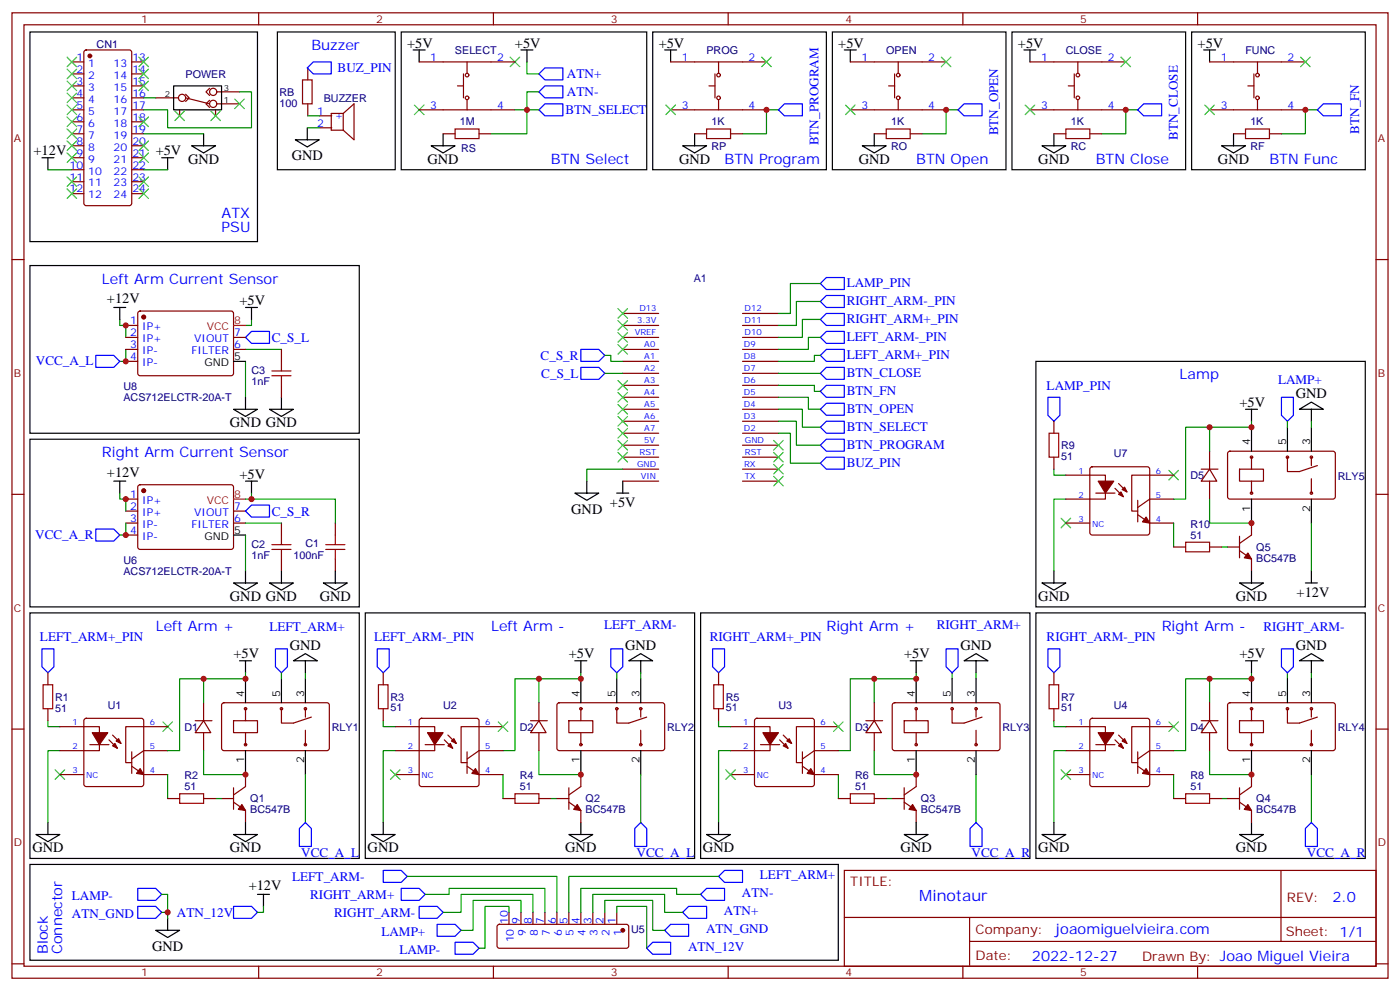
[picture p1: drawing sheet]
<svg xmlns="http://www.w3.org/2000/svg" width="412mm" height="292mm" viewBox="0 0 412 292" stroke-linecap="round" stroke-linejoin="round" font-family="sans-serif">
<g fill="none" stroke="#870000" stroke-width=".35">
<path d="M3.5 3.8h405.4v284.3h-405.4zM7.1 7.3h398.2v277.3h-398.2zM21.2 18.2h3.5M24.9 14.9l.5-.2h12.7l.7 .4v44.8l-.5 .6-12.9 .1-.7-.5v-44.7zM38.8 18.2h3.5M76.2 3.8v3.5M123.5 18.2h28.2M137.6 18.2v3.2M145.3 3.8v3.5M197.6 18.2h28.2M211.7 18.2v3.2M214.5 3.8v3.5"/>
<path d="M250.5 18.2h28.2M264.6 18.2v3.2M283.6 3.8v3.5M303.4 18.2h28.2M317.5 18.2v3.2M352.8 3.8v3.5M356.3 18.2h28.2M370.4 18.2v3.2M21.2 21.8h3.5M21.2 25.3h3.5M21.2 28.8h3.5M21.2 32.3h3.5"/>
<path d="M21.2 35.9h3.5M21.2 39.4h3.5M38.8 21.8h3.5M38.8 25.3h3.5M38.8 28.8h3.5M38.8 32.3h3.5M38.8 35.9h3.5M38.8 39.4h3.5M45.9 28.8h6.7M52.9 32.3v1.8M54.7 27.8l1 1-1 1.1M54.7 28.8l7 1.8"/>
<path d="M61.7 29.5l-1 1.1 1 1M61.7 26l-1 1.1 1 1M63.5 32.3v1.8M63.9 30.6h6.7M63.9 27.1h6.7M90.7 20v3.5M90.7 30.6v3.5M94.2 34.1h3.5M94.2 37.6h3.5M101.1 33.4l3.2-2.8v10.6l-3.2-2.9M101.1 33.4v4.9M101.1 33.4h-3.5v4.9h3.5"/>
<path d="M123.5 32.3h28.2M130.5 39.4h3.6M134.8 25.3h1.7M136.5 21.8v7M137.6 29.5v2.8M141.1 39.4h3.5M197.6 32.3h28.2M204.6 39.4h3.5M208.8 25.3h1.8M210.6 21.8v7M211.7 29.5v2.8M215.2 39.4h3.5"/>
<path d="M250.5 32.3h28.2M257.5 39.4h3.6M261.8 25.3h1.7M263.5 21.8v7M264.6 29.5v2.8M268.1 39.4h3.5M303.4 32.3h28.2M310.4 39.4h3.6M314.7 25.3h1.7M316.4 21.8v7M317.5 29.5v2.8M321 39.4h3.6"/>
<path d="M356.3 32.3h28.2M363.4 39.4h3.5M367.6 25.3h1.8M369.4 21.8v7M370.4 29.5v2.8M373.9 39.4h3.6M21.2 42.9h3.5M21.2 46.5h3.5M21.2 50h3.5M21.2 53.5h3.5M21.2 57h3.5M38.8 42.9h3.5"/>
<path d="M38.8 46.5h3.5M38.8 50h3.5M38.8 53.5h3.5M38.8 57h3.5M3.5 76.4h3.6M405.3 76.4h3.6M37 99.4h3.6M37 95.8h3.6M40.8 91.8l.5-.2 27.1 .1 .4 .6-.1 17.9-.6 .5-27.1-.1-.4-.6v-17.7zM68.8 99.4h3.5M183.4 99.4h10.6M183.4 95.8h10.6"/>
<path d="M183.4 92.3h10.6M218.7 99.4h10.6M218.7 95.8h10.6M218.7 92.3h10.6M37 106.4h3.6M37 102.9h3.6M68.8 102.9h3.5M82.9 102.9v3.5M82.9 113.5v3.5M183.4 117h10.6M183.4 113.5h10.6M183.4 110h10.6"/>
<path d="M183.4 106.4h10.6M183.4 102.9h10.6M218.7 117h10.6M218.7 113.5h10.6M218.7 110h10.6M218.7 106.4h10.6M218.7 102.9h10.6M183.4 138.2h10.6M183.4 134.7h10.6M183.4 131.1h10.6M183.4 127.6h10.6M183.4 124.1h10.6"/>
<path d="M183.4 120.5h10.6M218.7 138.2h10.6M218.7 134.7h10.6M218.7 131.1h10.6M218.7 127.6h10.6M218.7 124.1h10.6M218.7 120.5h10.6M310.4 124.1v3.5M310.4 134.7v3.5M314 139.9h11.6v7.1h-11.6M321.3 137.7l.4-.2h16.3l.5 .2 .2 .5v18.7l-.3 .5-.4 .2h-16.3l-.5-.2-.2-.5v-18.7zM345.7 139.9h-12.3v10.6h1.7"/>
<path d="M353.8 138.2h5M356.3 138.2l2.1 3.5h-4.6zM356.3 132.9v5.3M361.8 133.1l.5-.2h30.6l.4 .7v13l-.7 .4-30.6-.1-.4-.6v-12.7zM365.1 138.2h7.1v3.5h-7.1zM368.7 134.7v3.5M379.2 134.7v4.2h3.6l5.3-1.8M386.3 134.7v2.4M3.5 145.6h3.6M37 147h3.6M37 150.5h3.6M37 154.1h3.6"/>
<path d="M37 157.6h3.6M40.8 143l.5-.2h27.1l.4 .7-.1 17.9-.6 .4h-27.1l-.4-.7v-17.6zM68.8 150.5h3.5M68.8 154.1h3.5M82.9 154.1v3.5M98.8 154.1v3.5M183.4 141.7h10.6M218.7 141.7h10.6M314 154.1h7M322.8 145.2h5.6M328.4 143.8l2.5 2.5M329.5 142.4l2.5 2.5"/>
<path d="M335.1 147.4v6.3M335.1 151.6l3.6 2.5h7M345.7 147h-7l-3.6 2.5M356.3 141.7v5.3M365.1 157.9v6.4M368.7 141.7v3.5M368.7 154.1v3.5l-3.6 2.5M386.3 141v4.2M405.3 145.6h3.6M82.9 164.6v3.6M98.8 164.6v3.6M345.7 161.1h3.5"/>
<path d="M356.3 161.1h3.5M361.6 161.1h3.5M365.1 162.2l3.6 2.4v3.6M14.1 198.2v3.5M112.9 198.2v3.5M211.7 198.2v3.5M310.4 198.2v3.5M3.5 214.7h3.6M14.1 208.7v3.6M17.6 214h11.7v7.1h-11.7M24.9 211.8l.5-.2h16.2l.5 .2 .2 .5v18.7l-.2 .5-.5 .2h-16.2l-.5-.3-.2-.4v-18.7zM26.5 219.3h5.6"/>
<path d="M32.1 217.9l2.5 2.5M33.2 216.5l2.4 2.5M49.4 214h-12.4v10.6h1.8M57.5 212.3h4.9M60 212.3l2.1 3.5h-4.6zM60 207v5.3M60 215.8v5.3M65.5 207.2l.5-.2h30.6l.4 .7-.1 13-.6 .4-30.6-.1-.4-.6v-12.7zM68.8 212.3h7v3.5h-7zM72.3 208.7v3.6M72.3 215.8v3.5M82.9 208.7v4.3h3.5l5.3-1.8"/>
<path d="M90 208.7v2.5M90 215.1v4.2M112.9 208.7v3.6M116.4 214h11.7v7.1h-11.7M123.7 211.8l.5-.2h16.2l.5 .2 .2 .5v18.7l-.2 .5-.5 .2h-16.2l-.5-.3-.2-.4v-18.7zM125.2 219.3h5.7M130.9 217.9l2.4 2.5M131.9 216.5l2.5 2.5M148.2 214h-12.4v10.6h1.8M156.3 212.3h4.9M158.7 212.3l2.2 3.5h-4.6zM158.7 207v5.3"/>
<path d="M158.7 215.8v5.3M164.3 207.2l.4-.2h30.7l.4 .7-.1 13-.6 .4-30.6-.1-.5-.6v-12.7zM167.6 212.3h7v3.5h-7zM171.1 208.7v3.6M171.1 215.8v3.5M181.7 208.7v4.3h3.5l5.3-1.8M188.7 208.7v2.5M188.7 215.1v4.2M211.7 208.7v3.6M215.2 214h11.6v7.1h-11.6M222.5 211.8l.5-.2h16.2l.5 .2 .2 .5v18.7l-.2 .5-.5 .2h-16.2l-.5-.3-.3-.4v-18.7zM224 219.3h5.7"/>
<path d="M229.7 217.9l2.4 2.5M230.7 216.5l2.5 2.5M246.9 214h-12.3v10.6h1.8M255.1 212.3h4.9M257.5 212.3l2.1 3.5h-4.5zM257.5 207v5.3M257.5 215.8v5.3M263.1 207.2l.4-.2h30.6l.5 .7-.1 13-.6 .4-30.6-.1-.5-.6v-12.7zM266.3 212.3h7.1v3.5h-7.1zM269.9 208.7v3.6M269.9 215.8v3.5M280.5 208.7v4.3h3.5l5.3-1.8"/>
<path d="M287.5 208.7v2.5M287.5 215.1v4.2M310.4 208.7v3.6M314 214h11.6v7.1h-11.6M321.3 211.8l.4-.2h16.3l.5 .2 .2 .5v18.7l-.3 .5-.4 .2h-16.3l-.5-.3-.2-.4v-18.7zM322.8 219.3h5.6M328.4 217.9l2.5 2.5M329.5 216.5l2.5 2.5M345.7 214h-12.3v10.6h1.7M353.8 212.3h5M356.3 212.3l2.1 3.5h-4.6zM356.3 207v5.3"/>
<path d="M356.3 215.8v5.3M361.8 207.2l.5-.2h30.6l.4 .7v13l-.7 .4-30.6-.1-.4-.6v-12.7zM365.1 212.3h7.1v3.5h-7.1zM368.7 208.7v3.6M368.7 215.8v3.5M379.2 208.7v4.3h3.6l5.3-1.8M386.3 208.7v2.5M386.3 215.1v4.2M405.3 214.7h3.6M17.6 228.1h7.1M38.8 225.7l3.5 2.4h7.1M38.8 221.4v6.4"/>
<path d="M49.4 221.1h-7.1l-3.5 2.5M49.4 235.2h3.5M60 235.2h3.5M65.3 235.2h3.5M68.8 236.3l3.5 2.4v3.6M68.8 232v6.4M72.3 228.1v3.6l-3.5 2.4M116.4 228.1h7.1M137.6 225.7l3.5 2.4h7.1M137.6 221.4v6.4M148.2 221.1h-7.1l-3.5 2.5M148.2 235.2h3.5"/>
<path d="M158.7 235.2h3.6M164 235.2h3.6M167.6 236.3l3.5 2.4v3.6M167.6 232v6.4M171.1 228.1v3.6l-3.5 2.4M215.2 228.1h7M236.4 225.7l3.5 2.4h7M236.4 221.4v6.4M246.9 221.1h-7l-3.5 2.5M246.9 235.2h3.6M257.5 235.2h3.6M262.8 235.2h3.5"/>
<path d="M266.3 232v6.4M266.3 236.3l3.6 2.4v3.6M269.9 228.1v3.6l-3.6 2.4M314 228.1h7M335.1 225.7l3.6 2.4h7M335.1 221.4v6.4M345.7 221.1h-7l-3.6 2.5M345.7 235.2h3.5M356.3 235.2h3.5M361.6 235.2h3.5M365.1 232v6.4M365.1 236.3l3.6 2.4v3.6"/>
<path d="M368.7 228.1v3.6l-3.6 2.4M248.7 256.4h156.6v28.2h-156.6zM377.3 256.4v20.9M146.6 272.4l.5-.2h37.4l.5 .2 .2 .5v5.7l-.2 .5-.5 .2h-37.4l-.5-.2-.2-.5v-5.7zM149.9 268.7v3.5M153.5 268.7v3.5M157 268.7v3.5M160.5 268.7v3.5M164 268.7v3.5M167.6 268.7v3.5M171.1 268.7v3.5M174.6 268.7v3.5"/>
<path d="M178.2 268.7v3.5M181.7 268.7v3.5M248.7 270.2h156.5M285.6 277.3h119.6M285.6 270.2v14.1M3.5 283.9h3.6M76.2 284.6v3.5M145.3 284.6v3.5M214.5 284.6v3.5M283.6 284.6v3.5M352.8 284.6v3.5M405.3 283.9h3.6"/>
<circle cx="53.6" cy="28.8" r="1.06"/>
<circle cx="62.8" cy="30.6" r="1.06"/>
<circle cx="62.8" cy="27.1" r="1.06"/>
<circle cx="137.6" cy="28.8" r=".53"/>
<circle cx="137.6" cy="22.1" r=".53"/>
<circle cx="211.7" cy="28.8" r=".53"/>
<circle cx="211.7" cy="22.1" r=".53"/>
<circle cx="264.6" cy="22.1" r=".53"/>
<circle cx="264.6" cy="28.8" r=".53"/>
<circle cx="317.5" cy="22.1" r=".53"/>
<circle cx="317.5" cy="28.8" r=".53"/>
<circle cx="370.4" cy="28.8" r=".53"/>
<circle cx="370.4" cy="22.1" r=".53"/>
<circle cx="368.7" cy="134.7" r=".35"/>
<circle cx="379.2" cy="134.7" r=".35"/>
<circle cx="386.3" cy="134.7" r=".35"/>
<circle cx="368.7" cy="145.2" r=".35"/>
<circle cx="386.3" cy="145.2" r=".35"/>
<circle cx="72.3" cy="219.3" r=".35"/>
<circle cx="72.3" cy="208.7" r=".35"/>
<circle cx="82.9" cy="208.7" r=".35"/>
<circle cx="90" cy="219.3" r=".35"/>
<circle cx="90" cy="208.7" r=".35"/>
<circle cx="171.1" cy="219.3" r=".35"/>
<circle cx="171.1" cy="208.7" r=".35"/>
<circle cx="181.7" cy="208.7" r=".35"/>
<circle cx="188.7" cy="219.3" r=".35"/>
<circle cx="188.7" cy="208.7" r=".35"/>
<circle cx="269.9" cy="208.7" r=".35"/>
<circle cx="269.9" cy="219.3" r=".35"/>
<circle cx="280.5" cy="208.7" r=".35"/>
<circle cx="287.5" cy="219.3" r=".35"/>
<circle cx="287.5" cy="208.7" r=".35"/>
<circle cx="368.7" cy="219.3" r=".35"/>
<circle cx="368.7" cy="208.7" r=".35"/>
<circle cx="379.2" cy="208.7" r=".35"/>
<circle cx="386.3" cy="219.3" r=".35"/>
<circle cx="386.3" cy="208.7" r=".35"/>
</g>
<g fill="#870000" stroke="#870000" stroke-width=".35">
<path d="M41.3 226.4l1 1.7-2.1-.3z"/>
<path d="M33.2 219.7l.7-.7 .7 1.4z"/>
<path d="M34.2 218.3l.7-.7 .7 1.4z"/>
<path d="M27.2 215.8h4.5l-2.4 3.5z"/>
<path d="M71.3 237l1 1.7-2.1-.3z"/>
<path d="M170 237l1.1 1.7-2.1-.3z"/>
<path d="M140.1 226.4l1 1.7-2.1-.3z"/>
<path d="M131.9 219.7l.7-.7 .7 1.4z"/>
<path d="M133 218.3l.7-.7 .7 1.4z"/>
<path d="M125.9 215.8h4.6l-2.4 3.5z"/>
<path d="M268.8 237l1.1 1.7-2.1-.3z"/>
<path d="M238.8 226.4l1.1 1.7-2.1-.3z"/>
<path d="M230.7 219.7l.7-.7 .7 1.4z"/>
<path d="M232.5 217.6l.7 1.4-1.4-.7z"/>
<path d="M224.7 215.8h4.6l-2.5 3.5z"/>
<path d="M367.6 237l1.1 1.7-2.2-.3z"/>
<path d="M337.6 226.4l1.1 1.7-2.2-.3z"/>
<path d="M329.5 219.7l.7-.7 .7 1.4z"/>
<path d="M330.6 218.3l.7-.7 .7 1.4z"/>
<path d="M323.5 215.8h4.6l-2.5 3.5z"/>
<path d="M337.6 152.3l1.1 1.8-2.2-.4z"/>
<path d="M329.5 145.6l.7-.7 .7 1.4z"/>
<path d="M330.6 144.2l.7-.7 .7 1.4z"/>
<path d="M323.5 141.7h4.6l-2.5 3.5z"/>
<path d="M367.6 162.9l1.1 1.7-2.2-.3z"/>
<circle cx="26.5" cy="16.5" r=".53"/>
<circle cx="183.4" cy="274" r=".53"/>
<circle cx="42.3" cy="144.5" r=".53"/>
<circle cx="42.3" cy="93.4" r=".53"/>
</g>
<g fill="none" stroke="#000" stroke-width=".35">
<path d="M8.8 9.4h67v61.8h-67zM81.7 9.4h34.7v40.6h-34.7zM118.2 9.4h72.3v40.6h-72.3zM121.7 14.7h3.5M123.5 14.7v3.5M153.5 14.7h3.5M155.2 14.7v3.5M192.3 9.4h51.1v40.6h-51.1zM195.8 14.7h3.5M197.6 14.7v3.5M245.2 9.4h51.1v40.6h-51.1zM248.7 14.7h3.5"/>
<path d="M250.5 14.7v3.5M298.1 9.4h51.1v40.6h-51.1zM301.6 14.7h3.6M303.4 14.7v3.5M351 9.4h51.2v40.6h-51.2zM354.5 14.7h3.6M356.3 14.7v3.5M51.2 25.3h14.1v7h-14.1zM60 39.4v3.5M90.5 37.6v3.6M130.5 39.4v3.5M204.6 39.4v3.5"/>
<path d="M257.5 39.4v3.5M310.4 39.4v3.5M363.4 39.4v3.5M12.3 46.5h3.6M14.1 46.5v3.5M47.6 46.5h3.6M49.4 46.5v3.5M56.4 42.9h7.1l-3.5 2.1zM87 41.2h7.1l-3.6 2.1zM127 42.9h7.1l-3.6 2.1zM201.1 42.9h7l-3.5 2.1zM254 42.9h7.1l-3.6 2.1z"/>
<path d="M306.9 42.9h7.1l-3.6 2.1zM359.8 42.9h7.1l-3.5 2.1zM8.8 78.2h97v49.4h-97zM33.5 90.6h3.5M35.3 90.6v3.5M72.3 90.6h3.5M74.1 90.6v3.5M68.8 106.4h3.5M72.3 117v3.5M82.9 117v3.5M305.2 106.4h97v72.4h-97zM8.8 129.4h97v49.4h-97z"/>
<path d="M68.8 120.5h7l-3.5 2.2zM79.4 120.5h7l-3.5 2.2zM366.9 120.5h3.5M368.7 120.5v3.6M368.7 125.8v7.1M379.2 125.8v7.1M382.8 120.5l3.5-2.1 3.5 2.1zM386.3 120.5v3.6M386.3 125.8v7.1M33.5 141.7h3.5M35.3 141.7v3.5M68.8 157.6h3.5"/>
<path d="M72.3 141.7h3.5M74.1 141.7v3.5M169.3 145.2h7.1l-3.5 2.2zM172.9 141.7v3.5M181.7 145.2h3.5M183.4 141.7v3.5M368.7 147v7.1M386.3 147v7.1M68.8 171.7h7l-3.5 2.1zM72.3 168.2v3.5M79.4 171.7h7l-3.5 2.1zM82.9 168.2v3.5"/>
<path d="M95.2 171.7h7.1l-3.5 2.1zM98.8 168.2v3.5M306.9 171.7h7.1l-3.6 2.1zM310.4 168.2v3.5M365.1 171.7h7.1l-3.5 2.1zM368.7 168.2v3.5M384.5 171.7h3.6M386.3 168.2v3.5M8.8 180.5h97v72.3h-97zM70.6 194.6h3.5M72.3 194.6v3.6M72.3 199.9v7.1"/>
<path d="M82.9 199.9v7.1M86.4 194.6l3.6-2.1 3.5 2.1zM90 194.6v3.6M90 199.9v7.1M107.6 180.5h97v72.3h-97zM169.3 194.6h3.6M171.1 194.6v3.6M171.1 199.9v7.1M181.7 199.9v7.1M185.2 194.6l3.5-2.1 3.6 2.1zM188.7 194.6v3.6M188.7 199.9v7.1"/>
<path d="M206.4 180.5h97v72.3h-97zM268.1 194.6h3.5M269.9 194.6v3.6M269.9 199.9v7.1M280.5 199.9v7.1M284 194.6l3.5-2.1 3.5 2.1zM287.5 194.6v3.6M287.5 199.9v7.1M305.2 180.5h97v72.3h-97zM366.9 194.6h3.5M368.7 194.6v3.6M368.7 199.9v7.1"/>
<path d="M379.2 199.9v7.1M382.8 194.6l3.5-2.1 3.5 2.1zM386.3 194.6v3.6M386.3 199.9v7.1M72.3 221.1v7M90 221.1v7M171.1 221.1v7M188.7 221.1v7M269.9 221.1v7M287.5 221.1v7M368.7 221.1v7M386.3 221.1v7"/>
<path d="M8.8 254.6h238.1v28.2h-238.1zM10.6 245.8h7l-3.5 2.1zM14.1 242.3v3.5M68.8 245.8h7l-3.5 2.1zM72.3 242.3v3.5M109.4 245.8h7l-3.5 2.1zM112.9 242.3v3.5M167.6 245.8h7l-3.5 2.1zM171.1 242.3v3.5M208.1 245.8h7.1l-3.5 2.1zM211.7 242.3v3.5M266.3 245.8h7.1l-3.5 2.1z"/>
<path d="M269.9 242.3v3.5M306.9 245.8h7.1l-3.6 2.1zM310.4 242.3v3.5M365.1 245.8h7.1l-3.5 2.1zM368.7 242.3v3.5M45.9 274h7l-3.5 2.1zM49.4 270.5v3.5M75.8 263.4h3.6M77.6 263.4v3.5"/>
</g>
<g fill="none" stroke="#3c3" stroke-width=".35">
<path d="M19.8 16.8l2.8 2.8M22.6 16.8l-2.8 2.8M40.9 16.8l2.8 2.8M43.7 16.8l-2.8 2.8M150.3 16.8l2.8 2.8M153.1 16.8l-2.8 2.8M224.4 16.8l2.8 2.8M227.2 16.8l-2.8 2.8M277.3 16.8l2.8 2.8M280.1 16.8l-2.8 2.8M330.2 16.8l2.8 2.8M333 16.8l-2.8 2.8"/>
<path d="M383.1 16.8l2.8 2.8M385.9 16.8l-2.8 2.8M19.8 20.4l2.8 2.8M19.8 27.4l2.8 2.8M19.8 30.9l2.8 2.9M19.8 34.5l2.8 2.8M19.8 38l2.8 2.8M19.8 23.9l2.8 2.8M22.6 20.4l-2.8 2.8M22.6 27.4l-2.8 2.8M22.6 30.9l-2.8 2.9M22.6 34.5l-2.8 2.8"/>
<path d="M22.6 38l-2.8 2.8M22.6 23.9l-2.8 2.8M40.9 34.5l2.8 2.8M40.9 20.4l2.8 2.8M40.9 23.9l2.8 2.8M43.7 23.9l-2.8 2.8M43.7 34.5l-2.8 2.8M43.7 20.4l-2.8 2.8M51.5 32.7l2.8 2.8M54.3 32.7l-2.8 2.8M62.1 32.7l2.8 2.8M64.9 32.7l-2.8 2.8"/>
<path d="M69.1 29.2l2.9 2.8M72 29.2l-2.9 2.8M122.1 30.9l2.8 2.9M124.9 30.9l-2.8 2.9M196.1 30.9l2.9 2.9M199 30.9l-2.9 2.9M249.1 30.9l2.8 2.9M251.9 30.9l-2.8 2.9M302 30.9l2.8 2.9M304.8 30.9l-2.8 2.9M354.9 30.9l2.8 2.9M357.7 30.9l-2.8 2.9"/>
<path d="M19.8 41.5l2.8 2.8M19.8 45l2.8 2.9M19.8 55.6l2.8 2.9M19.8 52.1l2.8 2.8M22.6 41.5l-2.8 2.8M22.6 45l-2.8 2.9M22.6 55.6l-2.8 2.9M22.6 52.1l-2.8 2.8M40.9 45l2.8 2.9M40.9 41.5l2.8 2.8M40.9 52.1l2.8 2.8M40.9 55.6l2.8 2.9"/>
<path d="M43.7 45l-2.8 2.9M43.7 41.5l-2.8 2.8M43.7 52.1l-2.8 2.8M43.7 55.6l-2.8 2.9M182 90.9l2.9 2.8M182 94.4l2.9 2.9M182 98l2.9 2.8M184.9 90.9l-2.9 2.8M184.9 94.4l-2.9 2.9M184.9 98l-2.9 2.8M182 101.5l2.9 2.8M182 112.1l2.9 2.8"/>
<path d="M182 115.6l2.9 2.8M182 119.1l2.9 2.9M184.9 101.5l-2.9 2.8M184.9 112.1l-2.9 2.8M184.9 115.6l-2.9 2.8M184.9 119.1l-2.9 2.9M182 122.7l2.9 2.8M182 126.2l2.9 2.8M182 129.7l2.9 2.8M182 133.2l2.9 2.9M184.9 122.7l-2.9 2.8M184.9 126.2l-2.9 2.8"/>
<path d="M184.9 129.7l-2.9 2.8M184.9 133.2l-2.9 2.9M227.9 136.8l2.8 2.8M227.9 133.2l2.8 2.9M227.9 129.7l2.8 2.8M230.7 136.8l-2.8 2.8M230.7 133.2l-2.8 2.9M230.7 129.7l-2.8 2.8M344.3 138.5l2.8 2.9M347.1 138.5l-2.8 2.9M227.9 140.3l2.8 2.8M230.7 140.3l-2.8 2.8"/>
<path d="M312.6 152.6l2.8 2.9M315.4 152.6l-2.8 2.9M48 212.6l2.8 2.8M50.8 212.6l-2.8 2.8M146.8 212.6l2.8 2.8M149.6 212.6l-2.8 2.8M245.5 212.6l2.9 2.8M248.4 212.6l-2.9 2.8M344.3 212.6l2.8 2.8M347.1 212.6l-2.8 2.8M16.2 226.7l2.8 2.9M19 226.7l-2.8 2.9"/>
<path d="M115 226.7l2.8 2.9M117.8 226.7l-2.8 2.9M213.8 226.7l2.8 2.9M216.6 226.7l-2.8 2.9M312.6 226.7l2.8 2.9M315.4 226.7l-2.8 2.9"/>
</g>
<g fill="none" stroke="#008700" stroke-width=".35">
<path d="M155.2 18.2v3.6h3.5M42.3 28.8h3.6M42.3 39.4h17.7M70.6 27.1h3.5v10.5h-24.7v-5.3h-7.1M90.7 34.1h3.5M90.7 37.6h3.5M151.7 32.3h7M158.7 27.1h-3.5v12.3h-10.6M229.3 32.3h-3.5v7.1h-7.1M282.2 32.3h-3.5v7.1h-7.1M335.1 32.3h-3.5v7.1h-7M388.1 32.3h-3.6v7.1h-7"/>
<path d="M14.1 50h7.1M42.3 50h7.1M35.3 94.1v1.7h1.7v3.6M74.1 94.1v1.7h-1.8M241.7 99.4h-3.6v3.5h-8.8M241.7 94.1h-5.3v5.3h-7.1M241.7 88.8h-7.1v7h-5.3M241.7 83.5h-8.9v8.8h-3.5M37 102.9v3.5h-1.7M72.3 106.4v10.6M72.3 102.9h10.6M178.2 104.7h1.7v1.7h3.5"/>
<path d="M178.2 110h5.2M229.3 117h8.8v3.5h3.6M229.3 113.5h10.6v1.8h1.8M229.3 110h12.4M241.7 104.7h-1.8v1.7h-10.6M183.4 138.2h-10.5v3.5M229.3 124.1h5.3v7h7.1M229.3 120.5h7.1v5.3h5.3M229.3 127.6h3.5v8.8h8.9M310.4 138.2v1.7h3.6M356.3 125.8h-7.1v21.2h-3.5M368.7 124.1v1.7h-12.4v7.1"/>
<path d="M379.2 124.1v1.7M386.3 124.1v1.7M35.3 145.2v1.8h1.7v3.5M37 154.1v3.5h-1.7M72.3 154.1h10.6M72.3 157.6v10.6M74.1 145.2v1.8h-1.8M74.1 147h24.7v7.1M314 147h-3.6v21.2M345.7 154.1v7M356.3 147v7.1h12.4M386.3 154.1v14.1"/>
<path d="M359.8 161.1h1.8M60 199.9h-7.1v21.2h-3.5M72.3 198.2v1.7h-12.3v7.1M82.9 198.2v1.7M90 198.2v1.7M158.7 199.9h-7v21.2h-3.5M171.1 198.2v1.7h-12.4v7.1M181.7 198.2v1.7M188.7 198.2v1.7M257.5 199.9h-7v21.2h-3.6M269.9 198.2v1.7h-12.4v7.1M280.5 198.2v1.7"/>
<path d="M287.5 198.2v1.7M356.3 199.9h-7.1v21.2h-3.5M368.7 198.2v1.7h-12.4v7.1M379.2 198.2v1.7M386.3 198.2v1.7M14.1 212.3v1.7h3.5M112.9 212.3v1.7h3.5M211.7 212.3v1.7h3.5M310.4 212.3v1.7h3.6M17.6 221.1h-3.5v21.2M49.4 228.1v7.1M60 221.1v7h12.3"/>
<path d="M63.5 235.2h1.8M90 228.1v14.2M116.4 221.1h-3.5v21.2M148.2 228.1v7.1M158.7 221.1v7h12.4M162.3 235.2h1.7M188.7 228.1v14.2M215.2 221.1h-3.5v21.2M246.9 228.1v7.1M257.5 221.1v7h12.4M261.1 235.2h1.7M287.5 228.1v14.2"/>
<path d="M314 221.1h-3.6v21.2M345.7 228.1v7.1M356.3 221.1v7h12.4M359.8 235.2h1.8M386.3 228.1v14.2M119.9 258.1h44.1v10.6M211.7 258.1h-44.1v10.6M47.6 268.7h1.8v1.8M47.6 263.4h1.8v5.3M77.6 266.9v1.8h-1.8M125.2 263.4h7.1v-1.7h28.2v7M130.5 268.7h5.3v-5.3h21.2v5.3"/>
<path d="M149.9 268.7v-1.8h-7v12.4h-1.8M153.5 268.7v-3.5h-14.2v8.8h-3.5M174.6 268.7v-5.3h21.2v5.3h5.3M178.2 268.7v-3.5h14.1v8.8h3.5M181.7 268.7v-1.8h8.8v12.4M206.4 263.4h-7.1v-1.7h-28.2v7"/>
</g>
<g fill="none" stroke="#00f" stroke-width=".35">
<path d="M90.5 20l1.8-1.8h5.3v3.6h-5.3zM158.7 32.3l1.8-1.7h5.3v3.5h-5.3zM158.7 27.1l1.8-1.8h5.3v3.5h-5.3zM158.7 21.8l1.8-1.8h5.3v3.5h-5.3zM229.3 32.3l1.8-1.7h5.3v3.5h-5.3zM282.2 32.3l1.8-1.7h5.3v3.5h-5.3zM335.1 32.3l1.8-1.7h5.3v3.5h-5.3zM388.1 32.3l1.7-1.7h5.3v3.5h-5.3zM72.3 99.4l1.8-1.8h5.3v3.5h-5.3zM241.7 99.4l1.7-1.8h5.3v3.5h-5.3zM241.7 94.1l1.7-1.8h5.3v3.5h-5.3zM241.7 88.8l1.7-1.8h5.3v3.6h-5.3z"/>
<path d="M241.7 83.5l1.7-1.8h5.3v3.6h-5.3zM28.2 104.7h5.3l1.8 1.7-1.8 1.8h-5.3zM171.1 108.2h5.3l1.8 1.8-1.8 1.7h-5.3zM171.1 102.9h5.3l1.8 1.8-1.8 1.7h-5.3zM241.7 115.3l1.7-1.8h5.3v3.5h-5.3zM241.7 110l1.7-1.8h5.3v3.5h-5.3zM241.7 104.7l1.7-1.8h5.3v3.5h-5.3zM308.7 117h3.5v5.3l-1.8 1.8-1.7-1.8zM377.5 117h3.5v5.3l-1.8 1.8-1.7-1.8zM241.7 131.1l1.7-1.7h5.3v3.5h-5.3zM241.7 125.8l1.7-1.7h5.3v3.5h-5.3zM241.7 120.5l1.7-1.7h5.3v3.5h-5.3z"/>
<path d="M241.7 136.4l1.7-1.7h5.3v3.5h-5.3zM28.2 155.8h5.3l1.8 1.8-1.8 1.7h-5.3zM72.3 150.5l1.8-1.7h5.3v3.5h-5.3zM12.3 191.1h3.6v5.3l-1.8 1.8-1.8-1.8zM81.1 191.1h3.6v5.3l-1.8 1.8-1.8-1.8zM111.1 191.1h3.6v5.3l-1.8 1.8-1.8-1.8zM179.9 191.1h3.5v5.3l-1.7 1.8-1.8-1.8zM209.9 191.1h3.5v5.3l-1.7 1.8-1.8-1.8zM278.7 191.1h3.5v5.3l-1.7 1.8-1.8-1.8zM308.7 191.1h3.5v5.3l-1.8 1.8-1.7-1.8zM377.5 191.1h3.5v5.3l-1.8 1.8-1.7-1.8zM90 242.3l1.7 1.7v5.3h-3.5v-5.3z"/>
<path d="M112.9 256.4h5.3l1.7 1.7-1.7 1.8h-5.3zM188.7 242.3l1.8 1.7v5.3h-3.5v-5.3zM211.7 258.1l1.7-1.7h5.3v3.5h-5.3zM287.5 242.3l1.8 1.7v5.3h-3.5v-5.3zM386.3 242.3l1.8 1.7v5.3h-3.6v-5.3zM40.6 261.7h5.3l1.7 1.7-1.7 1.8h-5.3zM40.6 266.9h5.3l1.7 1.8-1.7 1.8h-5.3zM68.8 266.9h5.3l1.7 1.8-1.7 1.8h-5.3zM118.2 261.7h5.3l1.7 1.7-1.7 1.8h-5.3zM123.5 266.9h5.3l1.7 1.8-1.7 1.8h-5.3zM128.8 272.2h5.3l1.7 1.8-1.7 1.8h-5.3zM134.1 277.5h5.2l1.8 1.8-1.8 1.8h-5.2z"/>
<path d="M190.5 279.3l1.8-1.8h5.3v3.6h-5.3zM195.8 274l1.8-1.8h5.2v3.6h-5.2zM201.1 268.7l1.7-1.8h5.3v3.6h-5.3zM206.4 263.4l1.7-1.7h5.3v3.5h-5.3z"/>
</g>
<g fill="none" stroke="#a10000" stroke-width=".35">
<path d="M89.1 23.5h2.8v7.1h-2.8zM134.1 38h7v2.8h-7zM208.1 38h7.1v2.8h-7.1zM261.1 38h7v2.8h-7zM314 38h7v2.8h-7zM366.9 38h7v2.8h-7zM80.1 110.7h5.6M80.1 109.3h5.6M82.9 106.4v2.9M82.9 110.7v2.8M309 127.6h2.9v7.1h-2.9zM82.9 157.6v2.8"/>
<path d="M98.8 157.6v2.8M349.2 159.7h7.1v2.8h-7.1zM80.1 161.8h5.6M80.1 160.4h5.6M82.9 161.8v2.8M96 161.8h5.6M96 160.4h5.6M98.8 161.8v2.8M12.7 201.7h2.8v7h-2.8zM111.5 201.7h2.8v7h-2.8zM210.3 201.7h2.8v7h-2.8zM309 201.7h2.9v7h-2.9z"/>
<path d="M52.9 233.8h7.1v2.8h-7.1zM151.7 233.8h7v2.8h-7zM250.5 233.8h7v2.8h-7zM349.2 233.8h7.1v2.8h-7.1z"/>
</g>
<path d="M68.8 95.8h3.5M68.8 147h3.5" fill="none" stroke="#f00" stroke-width=".35"/>
<g fill="#c00">
<circle cx="331.6" cy="32.3" r=".88"/>
<circle cx="384.5" cy="32.3" r=".88"/>
<circle cx="278.7" cy="32.3" r=".88"/>
<circle cx="225.8" cy="32.3" r=".88"/>
<circle cx="72.3" cy="228.1" r=".88"/>
<circle cx="72.3" cy="199.9" r=".88"/>
<circle cx="60" cy="199.9" r=".88"/>
<circle cx="158.8" cy="199.9" r=".88"/>
<circle cx="171.1" cy="199.9" r=".88"/>
<circle cx="171.1" cy="228.1" r=".88"/>
<circle cx="257.5" cy="199.9" r=".88"/>
<circle cx="269.9" cy="199.9" r=".88"/>
<circle cx="269.9" cy="228.1" r=".88"/>
<circle cx="356.3" cy="199.9" r=".88"/>
<circle cx="368.7" cy="199.9" r=".88"/>
<circle cx="368.7" cy="228.1" r=".88"/>
<circle cx="155.2" cy="32.3" r=".88"/>
<circle cx="74.1" cy="147" r=".88"/>
<circle cx="37" cy="157.6" r=".88"/>
<circle cx="37" cy="147" r=".88"/>
<circle cx="368.7" cy="154.1" r=".88"/>
<circle cx="368.7" cy="125.8" r=".88"/>
<circle cx="356.3" cy="125.8" r=".88"/>
<circle cx="49.4" cy="268.7" r=".88"/>
<circle cx="37" cy="95.8" r=".88"/>
<circle cx="37" cy="106.4" r=".88"/>
</g>
<text font-size="4.6" fill="#00f" x="270.8" y="265.4">Minotaur</text>
<g font-size="4.2" fill="#00f">
<text x="91.7" y="14.7">Buzzer</text>
<text x="162.3" y="48.2">BTN Select</text>
<text x="213.4" y="48.2">BTN Program</text>
<text x="269.9" y="48.2">BTN Open</text>
<text x="322.8" y="48.2">BTN Close</text>
<text x="373.9" y="48.2">BTN Func</text>
<text x="65.3" y="64.1">ATX</text>
<text x="65.3" y="68.3">PSU</text>
<text x="30" y="83.5">Left Arm Current Sensor</text>
<text x="347.5" y="111.7">Lamp</text>
<text x="30" y="134.7">Right Arm Current Sensor</text>
<text x="45.9" y="185.8">Left Arm +</text>
<text x="144.6" y="185.8">Left Arm -</text>
<text x="243.4" y="185.8">Right Arm +</text>
<text x="342.2" y="185.8">Right Arm -</text>
<text x="392.5" y="265.6">2.0</text>
<text x="310.9" y="275.2">joaomiguelvieira.com</text>
<text x="14.1" y="281.1" transform="rotate(-90 14.1 281.1)">Block</text>
<text x="18.3" y="281.1" transform="rotate(-90 18.3 281.1)">Connector</text>
<text x="304" y="283">2022-12-27</text>
</g>
<g font-size="4.2">
<text x="119.9" y="14">+5V</text>
<text x="151.7" y="14">+5V</text>
<text x="194" y="14">+5V</text>
<text x="246.9" y="14">+5V</text>
<text x="299.9" y="14">+5V</text>
<text x="352.8" y="14">+5V</text>
<text x="9.9" y="45.8">+12V</text>
<text x="45.9" y="45.8">+5V</text>
<text x="85.9" y="47.3">GND</text>
<text x="55.4" y="48.2">GND</text>
<text x="125.9" y="48.2">GND</text>
<text x="200" y="48.2">GND</text>
<text x="252.9" y="48.2">GND</text>
<text x="305.9" y="48.2">GND</text>
<text x="358.8" y="48.2">GND</text>
<text x="31.5" y="89.4">+12V</text>
<text x="70.6" y="89.9">+5V</text>
<text x="365.1" y="119.8">+5V</text>
<text x="381.7" y="117.2">GND</text>
<text x="67.7" y="125.8">GND GND</text>
<text x="31.5" y="140.5">+12V</text>
<text x="70.6" y="141">+5V</text>
<text x="179.7" y="149.3">+5V</text>
<text x="168.3" y="151.3">GND</text>
<text x="67.7" y="177">GND GND</text>
<text x="94.2" y="177">GND</text>
<text x="305.9" y="177">GND</text>
<text x="364.1" y="177">GND</text>
<text x="381.9" y="175.8">+12V</text>
<text x="85.4" y="191.3">GND</text>
<text x="184.1" y="191.3">GND</text>
<text x="282.9" y="191.3">GND</text>
<text x="381.7" y="191.3">GND</text>
<text x="68.8" y="193.9">+5V</text>
<text x="167.6" y="193.9">+5V</text>
<text x="266.3" y="193.9">+5V</text>
<text x="365.1" y="193.9">+5V</text>
<text x="9.5" y="251.1">GND</text>
<text x="67.7" y="251.1">GND</text>
<text x="108.3" y="251.1">GND</text>
<text x="166.5" y="251.1">GND</text>
<text x="207.1" y="251.1">GND</text>
<text x="265.3" y="251.1">GND</text>
<text x="305.9" y="251.1">GND</text>
<text x="364.1" y="251.1">GND</text>
<text x="73.3" y="262.2">+12V</text>
<text x="44.8" y="280.1">GND</text>
</g>
<g font-size="3.9" fill="#00f">
<text x="99.4" y="21.2">BUZ_PIN</text>
<text x="167" y="23">ATN+</text>
<text x="167" y="28.3">ATN-</text>
<text x="166.6" y="33.6">BTN_SELECT</text>
<text x="294.1" y="39.9" transform="rotate(-90 294.1 39.9)">BTN_OPEN</text>
<text x="347" y="41.2" transform="rotate(-90 347 41.2)">BTN_CLOSE</text>
<text x="400.4" y="39.4" transform="rotate(-90 400.4 39.4)">BTN_FN</text>
<text x="241.1" y="42.8" transform="rotate(-90 241.1 42.8)">BTN_PROGRAM</text>
<text x="249.4" y="89.9">RIGHT_ARM-_PIN</text>
<text x="249.4" y="84.6">LAMP_PIN</text>
<text x="249.4" y="95.2">RIGHT_ARM+_PIN</text>
<text x="80.1" y="100.7">C_S_L</text>
<text x="249.4" y="100.5">LEFT_ARM-_PIN</text>
<text x="10.6" y="107.6">VCC_A_L</text>
<text x="159.3" y="105.9">C_S_R</text>
<text x="249.4" y="105.9">LEFT_ARM+_PIN</text>
<text x="159.4" y="111.2">C_S_L</text>
<text x="249.4" y="111.2">BTN_CLOSE</text>
<text x="376.5" y="113">LAMP+</text>
<text x="249.4" y="116.5">BTN_FN</text>
<text x="308.3" y="114.7">LAMP_PIN</text>
<text x="249.4" y="121.7">BTN_OPEN</text>
<text x="249.4" y="127">BTN_SELECT</text>
<text x="249.4" y="132.3">BTN_PROGRAM</text>
<text x="249.4" y="137.6">BUZ_PIN</text>
<text x="80.1" y="151.8">C_S_R</text>
<text x="10.4" y="158.8">VCC_A_R</text>
<text x="79.4" y="185.8">LEFT_ARM+</text>
<text x="178" y="185.3">LEFT_ARM-</text>
<text x="275.9" y="185.3">RIGHT_ARM+</text>
<text x="372.2" y="185.8">RIGHT_ARM-</text>
<text x="11.8" y="188.8">LEFT_ARM+_PIN</text>
<text x="110.2" y="188.8">LEFT_ARM-_PIN</text>
<text x="209.1" y="188.8">RIGHT_ARM+_PIN</text>
<text x="308.3" y="188.8">RIGHT_ARM-_PIN</text>
<text x="88.8" y="252.3">VCC_A_L</text>
<text x="187.5" y="252.3">VCC_A_L</text>
<text x="286.2" y="252.3">VCC_A_R</text>
<text x="385" y="252.3">VCC_A_R</text>
<text x="86.1" y="259.4">LEFT_ARM-</text>
<text x="223.9" y="258.8">LEFT_ARM+</text>
<text x="21.2" y="265.2">LAMP-</text>
<text x="52.1" y="269.9">ATN_12V</text>
<text x="91.4" y="264.7">RIGHT_ARM+</text>
<text x="98.4" y="270">RIGHT_ARM-</text>
<text x="213.3" y="269.4">ATN+</text>
<text x="218.6" y="264.1">ATN-</text>
<text x="21.2" y="270.5">ATN_GND</text>
<text x="112.3" y="275.8">LAMP+</text>
<text x="208" y="274.7">ATN_GND</text>
<text x="117.6" y="281.1">LAMP-</text>
<text x="202.7" y="280">ATN_12V</text>
</g>
<g font-size="3.9" fill="#800">
<text x="250.5" y="260.9">TITLE:</text>
<text x="379.1" y="265.6">REV:</text>
<text x="287.4" y="275.1">Company:</text>
<text x="378.7" y="275.8">Sheet: 1/1</text>
<text x="287.4" y="282.8">Date:</text>
<text x="336.4" y="282.9">Drawn By: Joao Miguel Vieira</text>
</g>
<g font-size="3.2" fill="#800">
<text x="41.6" y="6.8">1</text>
<text x="110.8" y="6.8">2</text>
<text x="179.9" y="6.8">3</text>
<text x="249.1" y="6.8">4</text>
<text x="318.2" y="6.8">5</text>
<text x="4.1" y="41.9">A</text>
<text x="405.9" y="41.9">A</text>
<text x="4.1" y="111">B</text>
<text x="405.9" y="111">B</text>
<text x="4.1" y="180.2">C</text>
<text x="405.9" y="180.2">C</text>
<text x="4.1" y="249.3">D</text>
<text x="405.9" y="249.3">D</text>
<text x="41.6" y="287.6">1</text>
<text x="110.8" y="287.6">2</text>
<text x="179.9" y="287.6">3</text>
<text x="249.1" y="287.6">4</text>
<text x="318.2" y="287.6">5</text>
</g>
<g font-size="3.2" fill="#00f">
<text x="22.5" y="17.9">1</text>
<text x="39" y="17.9">13</text>
<text x="126.7" y="17.9">1</text>
<text x="146.4" y="17.9">2</text>
<text x="200.8" y="17.9">1</text>
<text x="220.5" y="17.9">2</text>
<text x="253.7" y="17.9">1</text>
<text x="273.4" y="17.9">2</text>
<text x="306.7" y="17.9">1</text>
<text x="326.3" y="17.9">2</text>
<text x="359.6" y="17.9">1</text>
<text x="379.2" y="17.9">2</text>
<text x="22.5" y="21.4">2</text>
<text x="26" y="19.6">1</text>
<text x="26" y="23.2">2</text>
<text x="33.5" y="19.6">13</text>
<text x="33.5" y="23.2">14</text>
<text x="39" y="21.4">14</text>
<text x="22.5" y="24.9">3</text>
<text x="22.5" y="28.5">4</text>
<text x="26" y="26.7">3</text>
<text x="33.5" y="26.7">15</text>
<text x="39" y="24.9">15</text>
<text x="39" y="28.5">16</text>
<text x="22.5" y="32">5</text>
<text x="22.5" y="35.5">6</text>
<text x="26" y="30.2">4</text>
<text x="26" y="33.8">5</text>
<text x="33.5" y="30.2">16</text>
<text x="33.5" y="33.8">17</text>
<text x="39" y="32">17</text>
<text x="39" y="35.5">18</text>
<text x="93.4" y="33.8">1</text>
<text x="98.6" y="35.2">+</text>
<text x="126.7" y="32">3</text>
<text x="146.4" y="32">4</text>
<text x="200.8" y="32">3</text>
<text x="220.5" y="32">4</text>
<text x="253.7" y="32">3</text>
<text x="273.4" y="32">4</text>
<text x="306.7" y="32">3</text>
<text x="326.3" y="32">4</text>
<text x="359.6" y="32">3</text>
<text x="379.2" y="32">4</text>
<text x="22.5" y="39.1">7</text>
<text x="26" y="37.3">6</text>
<text x="26" y="40.8">7</text>
<text x="33.5" y="37.3">18</text>
<text x="33.5" y="40.8">19</text>
<text x="39" y="39.1">19</text>
<text x="93.4" y="37.3">2</text>
<text x="22.5" y="42.6">8</text>
<text x="22.5" y="46.1">9</text>
<text x="26" y="44.3">8</text>
<text x="26" y="47.9">9</text>
<text x="33.5" y="44.3">20</text>
<text x="33.5" y="47.9">21</text>
<text x="39" y="42.6">20</text>
<text x="39" y="46.1">21</text>
<text x="20.5" y="49.6">10</text>
<text x="20.5" y="53.2">11</text>
<text x="26" y="51.4">10</text>
<text x="33.5" y="51.4">22</text>
<text x="39" y="49.6">22</text>
<text x="39" y="53.2">23</text>
<text x="20.5" y="56.7">12</text>
<text x="26" y="54.9">11</text>
<text x="26" y="58.5">12</text>
<text x="33.5" y="54.9">23</text>
<text x="33.5" y="58.5">24</text>
<text x="39" y="56.7">24</text>
<text x="38.4" y="95.5">1</text>
<text x="38.4" y="99">2</text>
<text x="41.9" y="97.3">IP+</text>
<text x="41.9" y="100.8">IP+</text>
<text x="57.2" y="100.8">VIOUT</text>
<text x="69" y="99">7</text>
<text x="38.4" y="102.6">3</text>
<text x="38.4" y="106.1">4</text>
<text x="41.9" y="104.3">IP-</text>
<text x="41.9" y="107.8">IP-</text>
<text x="56.4" y="104.3">FILTER</text>
<text x="69" y="102.6">6</text>
<text x="38.4" y="146.6">1</text>
<text x="41.9" y="148.4">IP+</text>
<text x="38.4" y="150.2">2</text>
<text x="38.4" y="153.7">3</text>
<text x="41.9" y="151.9">IP+</text>
<text x="41.9" y="155.5">IP-</text>
<text x="56.4" y="155.5">FILTER</text>
<text x="57.2" y="151.9">VIOUT</text>
<text x="69" y="153.7">6</text>
<text x="69" y="150.2">7</text>
<text x="38.4" y="157.2">4</text>
<text x="41.9" y="159">IP-</text>
<text x="149.6" y="272.1" transform="rotate(-90 149.6 272.1)">10</text>
<text x="153.1" y="272.1" transform="rotate(-90 153.1 272.1)">9</text>
<text x="154.9" y="275.6" transform="rotate(-90 154.9 275.6)">9</text>
<text x="156.6" y="272.1" transform="rotate(-90 156.6 272.1)">8</text>
<text x="158.4" y="275.6" transform="rotate(-90 158.4 275.6)">8</text>
<text x="160.2" y="272.1" transform="rotate(-90 160.2 272.1)">7</text>
<text x="161.9" y="275.6" transform="rotate(-90 161.9 275.6)">7</text>
<text x="163.7" y="272.1" transform="rotate(-90 163.7 272.1)">6</text>
<text x="165.5" y="275.6" transform="rotate(-90 165.5 275.6)">6</text>
<text x="167.2" y="272.1" transform="rotate(-90 167.2 272.1)">5</text>
<text x="169" y="275.6" transform="rotate(-90 169 275.6)">5</text>
<text x="170.7" y="272.1" transform="rotate(-90 170.7 272.1)">4</text>
<text x="172.5" y="275.6" transform="rotate(-90 172.5 275.6)">4</text>
<text x="174.3" y="272.1" transform="rotate(-90 174.3 272.1)">3</text>
<text x="176" y="275.6" transform="rotate(-90 176 275.6)">3</text>
<text x="177.8" y="272.1" transform="rotate(-90 177.8 272.1)">2</text>
<text x="179.6" y="275.6" transform="rotate(-90 179.6 275.6)">2</text>
<text x="181.3" y="272.1" transform="rotate(-90 181.3 272.1)">1</text>
<text x="183.1" y="275.6" transform="rotate(-90 183.1 275.6)">1</text>
<text x="151.3" y="277.6" transform="rotate(-90 151.3 277.6)">10</text>
</g>
<g font-size="3.2" fill="#000080">
<text x="28.5" y="14.1">CN1</text>
<text x="134" y="15.8">SELECT</text>
<text x="208.1" y="15.8">PROG</text>
<text x="261" y="15.8">OPEN</text>
<text x="313.9" y="15.8">CLOSE</text>
<text x="366.9" y="15.8">FUNC</text>
<text x="54.6" y="22.9">POWER</text>
<text x="82.3" y="28.2">RB</text>
<text x="95.4" y="29.9">BUZZER</text>
<text x="82.3" y="31.4">100</text>
<text x="135.5" y="36.9">1M</text>
<text x="209.6" y="36.9">1K</text>
<text x="262.5" y="36.9">1K</text>
<text x="315.4" y="36.9">1K</text>
<text x="368.3" y="36.9">1K</text>
<text x="135.8" y="44.7">RS</text>
<text x="209.6" y="44.1">RP</text>
<text x="262.5" y="44.1">RO</text>
<text x="315.4" y="44.1">RC</text>
<text x="368.3" y="44.1">RF</text>
<text x="204.4" y="82.9">A1</text>
<text x="74.1" y="113.5">1nF</text>
<text x="74.1" y="110.3">C3</text>
<text x="36.4" y="118.1">ACS712ELCTR-20A-T</text>
<text x="36.4" y="115">U8</text>
<text x="312.6" y="135.4">51</text>
<text x="312.6" y="132.3">R9</text>
<text x="328.1" y="134.7">U7</text>
<text x="350.7" y="141.1">D5</text>
<text x="394.1" y="141.3">RLY5</text>
<text x="350.7" y="155.5">R10</text>
<text x="74.1" y="161.4">C2</text>
<text x="90" y="161.1">C1</text>
<text x="350.7" y="158.6">51</text>
<text x="36.4" y="166.1">U6</text>
<text x="74.1" y="164.6">1nF</text>
<text x="86.4" y="164.6">100nF</text>
<text x="370.1" y="165.5">BC547B</text>
<text x="370.1" y="162.2">Q5</text>
<text x="36.4" y="169.3">ACS712ELCTR-20A-T</text>
<text x="16.2" y="209.7">51</text>
<text x="16.2" y="206.5">R1</text>
<text x="31.7" y="208.7">U1</text>
<text x="115" y="209.5">51</text>
<text x="115" y="206.4">R3</text>
<text x="130.5" y="208.7">U2</text>
<text x="213.8" y="209.5">51</text>
<text x="213.8" y="206.4">R5</text>
<text x="229.3" y="208.7">U3</text>
<text x="312.6" y="209.5">51</text>
<text x="312.6" y="206.4">R7</text>
<text x="328.1" y="208.7">U4</text>
<text x="54.3" y="215.2">D1</text>
<text x="97.7" y="215.4">RLY1</text>
<text x="153.1" y="215.2">D2</text>
<text x="196.5" y="215.4">RLY2</text>
<text x="251.9" y="215.2">D3</text>
<text x="295.3" y="215.4">RLY3</text>
<text x="350.7" y="215.2">D4</text>
<text x="394.1" y="215.4">RLY4</text>
<text x="54.3" y="232.7">51</text>
<text x="54.3" y="229.6">R2</text>
<text x="153.1" y="232.7">51</text>
<text x="153.1" y="229.6">R4</text>
<text x="251.9" y="232.7">51</text>
<text x="251.9" y="229.6">R6</text>
<text x="350.7" y="232.7">51</text>
<text x="350.7" y="229.6">R8</text>
<text x="73.7" y="239.6">BC547B</text>
<text x="73.7" y="236.3">Q1</text>
<text x="172.5" y="239.6">BC547B</text>
<text x="172.5" y="236.3">Q2</text>
<text x="271.3" y="239.6">BC547B</text>
<text x="271.3" y="236.3">Q3</text>
<text x="370.1" y="239.6">BC547B</text>
<text x="370.1" y="236.3">Q4</text>
<text x="185.9" y="274.9">U5</text>
</g>
<g font-size="3.2" fill="#f00">
<text x="69" y="95.5">8</text>
<text x="60.9" y="97.3">VCC</text>
<text x="60.9" y="148.4">VCC</text>
<text x="69" y="146.6">8</text>
</g>
<g font-size="3.2">
<text x="60.2" y="107.8">GND</text>
<text x="69" y="106.1">5</text>
<text x="368.3" y="131.1" transform="rotate(-90 368.3 131.1)">4</text>
<text x="378.9" y="131.1" transform="rotate(-90 378.9 131.1)">5</text>
<text x="385.9" y="131.1" transform="rotate(-90 385.9 131.1)">3</text>
<text x="368.3" y="150.8" transform="rotate(-90 368.3 150.8)">1</text>
<text x="385.9" y="150.8" transform="rotate(-90 385.9 150.8)">2</text>
<text x="60.2" y="159">GND</text>
<text x="69" y="157.2">5</text>
<text x="72" y="205.2" transform="rotate(-90 72 205.2)">4</text>
<text x="82.5" y="205.2" transform="rotate(-90 82.5 205.2)">5</text>
<text x="89.6" y="205.2" transform="rotate(-90 89.6 205.2)">3</text>
<text x="170.7" y="205.2" transform="rotate(-90 170.7 205.2)">4</text>
<text x="181.3" y="205.2" transform="rotate(-90 181.3 205.2)">5</text>
<text x="188.4" y="205.2" transform="rotate(-90 188.4 205.2)">3</text>
<text x="269.5" y="205.2" transform="rotate(-90 269.5 205.2)">4</text>
<text x="280.1" y="205.2" transform="rotate(-90 280.1 205.2)">5</text>
<text x="287.2" y="205.2" transform="rotate(-90 287.2 205.2)">3</text>
<text x="368.3" y="205.2" transform="rotate(-90 368.3 205.2)">4</text>
<text x="378.9" y="205.2" transform="rotate(-90 378.9 205.2)">5</text>
<text x="385.9" y="205.2" transform="rotate(-90 385.9 205.2)">3</text>
<text x="72" y="224.9" transform="rotate(-90 72 224.9)">1</text>
<text x="89.6" y="224.9" transform="rotate(-90 89.6 224.9)">2</text>
<text x="170.7" y="224.9" transform="rotate(-90 170.7 224.9)">1</text>
<text x="188.4" y="224.9" transform="rotate(-90 188.4 224.9)">2</text>
<text x="269.5" y="224.9" transform="rotate(-90 269.5 224.9)">1</text>
<text x="287.2" y="224.9" transform="rotate(-90 287.2 224.9)">2</text>
<text x="368.3" y="224.9" transform="rotate(-90 368.3 224.9)">1</text>
<text x="385.9" y="224.9" transform="rotate(-90 385.9 224.9)">2</text>
</g>
<g font-size="2.5">
<text x="48.5" y="28.5">2</text>
<text x="66" y="26.7">3</text>
<text x="66" y="30.2">1</text>
</g>
<g font-size="2.5" fill="#00f">
<text x="187.7" y="95.1">3.3V</text>
<text x="188.4" y="91.6">D13</text>
<text x="219.3" y="95.1">D11</text>
<text x="219.3" y="91.6">D12</text>
<text x="187" y="98.7">VREF</text>
<text x="219.3" y="98.7">D10</text>
<text x="189.8" y="102.2">A0</text>
<text x="189.8" y="105.7">A1</text>
<text x="219.1" y="105.7">D8</text>
<text x="219.1" y="102.2">D9</text>
<text x="189.8" y="109.3">A2</text>
<text x="189.8" y="112.8">A3</text>
<text x="219.1" y="112.8">D6</text>
<text x="219.1" y="109.3">D7</text>
<text x="189.8" y="116.3">A4</text>
<text x="189.8" y="119.8">A5</text>
<text x="219.1" y="119.8">D4</text>
<text x="219.1" y="116.3">D5</text>
<text x="189.8" y="123.4">A6</text>
<text x="219.1" y="123.4">D3</text>
<text x="189.8" y="126.9">A7</text>
<text x="189.8" y="130.4">5V</text>
<text x="219.1" y="126.9">D2</text>
<text x="219.4" y="130.4">GND</text>
<text x="187.7" y="137.5">GND</text>
<text x="188.4" y="133.9">RST</text>
<text x="219.2" y="137.5">RX</text>
<text x="219.4" y="133.9">RST</text>
<text x="188.7" y="141">VIN</text>
<text x="219.4" y="141">TX</text>
<text x="317.7" y="139.6">1</text>
<text x="340.4" y="139.6">6</text>
<text x="317.7" y="146.6">2</text>
<text x="340.4" y="146.6">5</text>
<text x="317.7" y="153.7">3</text>
<text x="321.7" y="155.1">NC</text>
<text x="340.4" y="153.7">4</text>
<text x="21.4" y="213.7">1</text>
<text x="44.1" y="213.7">6</text>
<text x="120.1" y="213.7">1</text>
<text x="142.9" y="213.7">6</text>
<text x="218.9" y="213.7">1</text>
<text x="241.7" y="213.7">6</text>
<text x="317.7" y="213.7">1</text>
<text x="340.4" y="213.7">6</text>
<text x="21.4" y="220.7">2</text>
<text x="44.1" y="220.7">5</text>
<text x="120.1" y="220.7">2</text>
<text x="142.9" y="220.7">5</text>
<text x="218.9" y="220.7">2</text>
<text x="241.7" y="220.7">5</text>
<text x="317.7" y="220.7">2</text>
<text x="340.4" y="220.7">5</text>
<text x="21.4" y="227.8">3</text>
<text x="44.1" y="227.8">4</text>
<text x="120.1" y="227.8">3</text>
<text x="142.9" y="227.8">4</text>
<text x="218.9" y="227.8">3</text>
<text x="241.7" y="227.8">4</text>
<text x="317.7" y="227.8">3</text>
<text x="340.4" y="227.8">4</text>
<text x="25.4" y="229.2">NC</text>
<text x="124.2" y="229.2">NC</text>
<text x="223" y="229.2">NC</text>
<text x="321.7" y="229.2">NC</text>
</g>
</svg>
